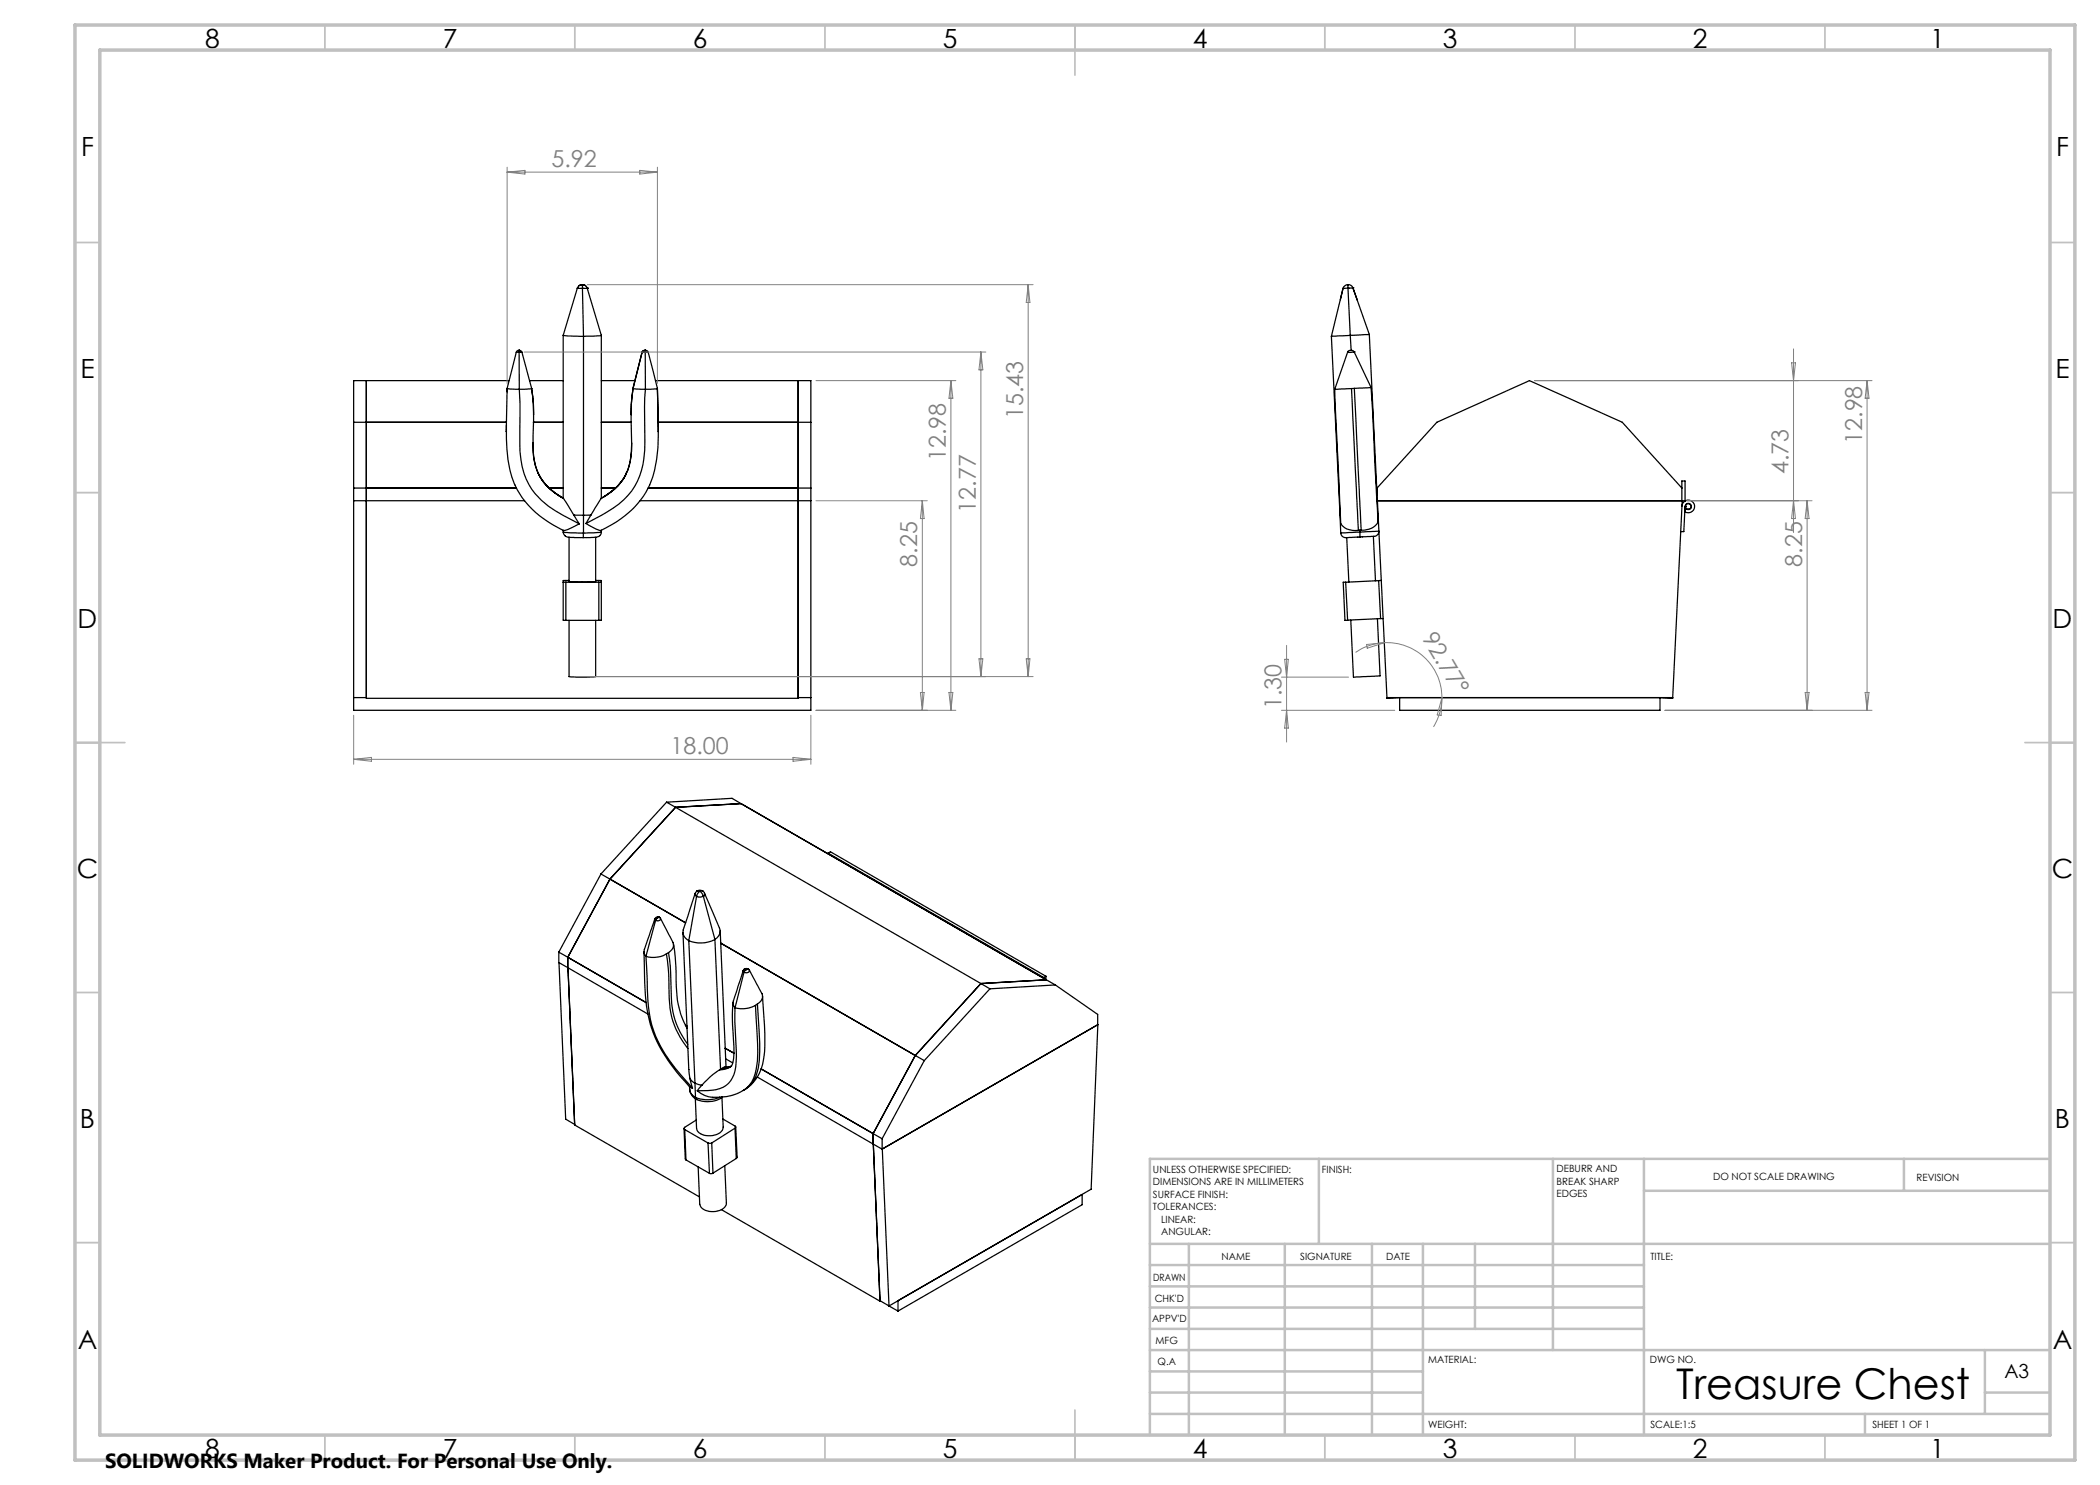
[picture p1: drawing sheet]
<svg xmlns="http://www.w3.org/2000/svg" width="420mm" height="297mm" viewBox="0 0 420 297" stroke-linecap="round" stroke-linejoin="round" font-family="sans-serif">
<g fill="none" stroke="#000" stroke-width=".25">
<path d="M115.5 57.6l1 .1M115.5 57.6h.1M115.5 57.6l-2.9 9.5M116.4 56.9a1 1 0 0 0-.9 .7M116.4 56.9h.1M116.5 56.9l-.7 .2M116.5 56.9h.1M116.5 56.9l.6 .2M116.5 56.9v.8M116.5 57.7h.1M116.5 56.9a1 1 0 0 1 .9 .7M116.5 57.7l.2 9.6"/>
<path d="M117.4 57.6h.1M117.4 57.6l-.9 .1M117.4 57.6l2.9 9.5M268.6 57.7h.1M268.6 57.7l-.5 2.2M268.6 57.7l-2.3 9.6M269.6 56.9h-.1a1.11 1.11 0 0 0-.9 .8M269.6 56.9v.7M269.6 56.9a.93 .93 0 0 1 1 .7M269.6 57.6l-1 .1M269.6 57.6h.1M269.6 57.6l.5 9.5"/>
<path d="M270.6 57.6h-1M270.6 57.6h.1M270.6 57.6l.9 2.4M270.6 57.6l3.3 9.3M73.3 76.1v63.6h86.3v-63.6M101.4 77.7l2.5 .2M101.4 77.7v3.6a52 52 0 0 0 .6 12.7l1 3M101.4 77.7v.7M101.8 76.1h-31.1v66h91.5v-66h-31.1M103.3 70.4l-1.9 7.3M103.8 70.1l-.4 .1-.1 .2M103.8 70.1l.5 .2 .1 .1"/>
<path d="M103.8 70.4h.1M103.8 70.1h.1M103.8 70.1v.3M103.8 70.4h-.5M103.8 70.4h.6M103.8 70.4l.1 7.5M103.9 77.9l.1 5.4a46.5 46.5 0 0 0 .4 10 13.3 13.3 0 0 0 6.7 8.9l4.8 2.6M104.4 70.4l1.9 7.3M105.9 76.1h6.7M106.3 77.7l-2.4 .2M106.3 77.7a56.4 56.4 0 0 1 .3 11.1 10.9 10.9 0 0 0 6.1 10.9M106.3 77.7l.4 3.2v2"/>
<path d="M106.3 77.7h.1M112.6 67.1l4.1 .2M112.6 67.1l.1 32.6M116.7 67.3v39.3M120.3 67.1l-3.6 .2M120.3 67.1v32.6M120.3 76.1h6.7M126.6 77.7l2.5 .2M126.6 77.7a56.4 56.4 0 0 0-.3 11.1 11.5 11.5 0 0 1-2.1 7.6 13.3 13.3 0 0 1-4 3.3M126.6 77.7l-.3 3.2-.1 2M126.6 77.7h.1M128.4 70.5h.1"/>
<path d="M128.4 70.4l-1.8 7.3M128.4 70.5l-1.8 7.2M128.9 70.1l-.4 .1-.1 .3M128.9 70.1h.1M129 70.1l.5 .1 .1 .3M129 70.1l-.4 .1-.2 .3M129 70.4h.1M129 70.4l-.6 .1M129 70.1v.3M129 70.1h.2h-.2M129 70.1h-.1M129 70.4l.6 .1"/>
<path d="M129 70.4l.1 7.5M129.1 77.9a87.6 87.6 0 0 0-.1 10.5 15.3 15.3 0 0 1-3.4 10.7 26.1 26.1 0 0 1-8.4 5.6M129.6 70.5l1.9 7.2M131.5 77.7l.1 2.8a55 55 0 0 1-.7 13.5 16.9 16.9 0 0 1-8.7 11l-2.1 1.1-.9-.3-2-1.1M131.5 77.7l-2.4 .2M131.5 77.7l.2 8.6M131.5 77.7h.1M266.3 67.3l1.7 35.7M266.9 77.9l1.2 26.8a3.3 3.3 0 0 0 3.6 1.4M269.5 70.4h.1M269.5 70.4l-2.6 7.5M270.1 67.1l-3.8 .2"/>
<path d="M270.1 67.1l.1 3M270.3 77.7l1.4 28.4M270.3 77.7l-3.4 .2M270.8 70.4h-1.3M270.8 70.4h.1M270.8 70.4a.83 .83 0 0 0-1.3 0M270.8 70.4l3.4 7.1M270.9 77.7l1.3 28.3M270.9 77.7h-.6M273.9 66.9l-3.8 .2M273.9 66.9l1.5 32.2M274.2 77.5l-3.3 .2"/>
<path d="M274.2 77.5l1.4 26.8a3.2 3.2 0 0 1-3.4 1.7M70.7 97.6h32.6M70.7 84.5h30.6M101.2 86.3h.1M101.3 85l-.1 1.3M103 97a18.9 18.9 0 0 0 9.8 9.1l.8-.2 2.3-1.1M106.6 88.5v.2a13.8 13.8 0 0 0 1 5.9M106.7 84.5h5.9M107.6 94.6a11 11 0 0 0 5.1 5.1 11.2 11.2 0 0 1-5.1-5.1zM109.9 97.6h2.7M112.7 99.7l2.1 3.3M120.2 99.7l-2 3.3"/>
<path d="M120.3 99.7h-.1M120.3 97.6h2.8M120.3 84.5h5.9M125.3 94.6a10.4 10.4 0 0 1-4.5 4.7M125.3 94.6a10.6 10.6 0 0 1-5.1 5.1M126.3 88.5l-.3 3.7-.7 2.4M129.6 97.6h32.6M131.6 84.5h30.6M131.7 86.3h.1M336.4 97.6l-12-13.1-18.5-8.4-18.5 8.4-12 13.1v2.6h61.6M70.7 100.2h34.2M112.6 106.4a1.47 1.47 0 0 0 1.9 1.1h1.5"/>
<path d="M112.6 106.4l4.1 .2M112.6 116.4h.6M112.6 106v.4M113.2 116.4v7.7M113.2 116.4h6.6M113.8 116.1h-1.2v7.9l.6 .1M113.8 107.5v8.8l1.8 .1 3.5-.1v-8.8M114.8 103l1.1 1.8M114.8 103h3.4M116.1 107.5h.5M116.6 107.5h.6M116.7 106.6l-.1 .9"/>
<path d="M118.2 103l-1 1.7M119.1 116.1h1.2v8h-.5M119.8 116.4h.5M119.8 116.4v7.7M120.3 106.4a1.29 1.29 0 0 1-1.6 1.1h-1.4M120.3 106.4l-3.6 .2M120.3 106v.4M128 100.2h34.2M268 103l.1 3.6M268 103h.1M268.1 106.6a1.34 1.34 0 0 0 1.7 .9l2.2-.1M269.1 116.4h-.5l.4 7.7 .5-.1"/>
<path d="M269.1 116.4l.4 7.6M269.3 107.5l.5 8.9M272 106.4l3.8-.2a1.26 1.26 0 0 1-1.6 1.1l-2.2 .1M272 106.4v1M272 106.4l-3.9 .2M272 106h.2M272 106l-.3 .1M272 106v.4M274.7 107.3l.4 8.9M275.5 100.2l1.9 39.3M275.5 102.7h.1M275.7 116.1l-6.6 .3"/>
<path d="M275.7 116.1l.4 7.6M276.3 116.1h-.6M336.4 101.2a1.27 1.27 0 0 1 1.5-1.2 1.27 1.27 0 0 1 .9 1.7 1.27 1.27 0 0 1-1.8 .7M336.4 100.2v-4h.6v4M336.4 100.2l-1.9 39.3M337 102.4h.1M337 101.3h.1M337 101.3l.1 .3M337 101.3a.63 .63 0 0 1 .9-.6 .63 .63 0 0 1 .2 1 .63 .63 0 0 1-1-.1M337 101.3l-.2 5h-.7M337.1 101.6l-.1 .8M70.7 139.5h2.6"/>
<path d="M113.2 124.1h6.6M113.8 124.1v11.2l1.4 .1 3.9-.1v-11.2M159.6 139.5h2.6M275.5 123.8l.5 11.4-1.2 .1-4.1 .1-.5-11.4M276.1 123.7h.5M276.1 123.7l-6.6 .3M277.4 139.5v.2l2.5-.2v2.6h52.1v-2.6l2.5 .2v-.2M277.4 139.5h57.1M120.2 174.8l1.8 1M120.2 174.8l-8.4 15.6M122 175.8l-8.4 15.6M122 175.8l15.1 8.8"/>
<path d="M133.3 160.4l1.8 1.1M133.3 160.4l-13.1 14.4M133.3 160.4l13.1-.7 1.8 1M135.1 161.5l-13.1 14.3M135.1 161.5l61.1 35.2M139 178.7l.1 .4 .2 .2M139 178.7l-1.9 5.8a2.91 2.91 0 0 0-.4 2.6l1.1 1M139.3 179.3h.1M139.3 179.3l-1.5 8.8M139.4 178.2l-.4 .5M139.4 178.2l.7-.2 .5 .2M139.4 178.2l.5 .1"/>
<path d="M139.9 178.3h.1M139.9 178.3l-.5 .7-.1 .3M140 178.3l.5-.1 .4 .4M140 178.3l.4 .3 .3 .6M140 178.3h.1M140.7 179.2l-.7 .2-.7-.1M140.7 179.2h.1M140.7 179.2l2.3 8.7M140.9 178.6l3 7a1.79 1.79 0 0 1-.9 2.3M140.9 178.6v.5l-.2 .1M148.2 160.7l61.1 35.3M148.2 160.7l-13.1 .8"/>
<path d="M165.6 170.6v.2M165.6 170.6l43.1 24.9M165.6 170.6l.5-.2 43.1 24.9M111.8 190.4l1.8 1M111.8 190.4v2.1l1.8 1M111.8 192.5l1.3 31.3 1.8 1.1M113.6 191.4v2.1M113.6 191.4l15.6 9.1M113.6 193.5l16 9.3M113.6 193.6l1.3 31.4 25 14.4M128.8 190.4a68.8 68.8 0 0 0 .8 12.7 26.9 26.9 0 0 0 7.3 13.1l1.1 1.2M129.2 191.3l.2 4.4a27.2 27.2 0 0 0 2.2 12.5 37.7 37.7 0 0 0 6.9 9.4"/>
<path d="M131 183.8l-1.7 5a2.22 2.22 0 0 0-.1 2.5M131.1 184h.1M131.1 184l-1.9 7.3M131.4 183.6l-.3 .4M131.6 183.5l.3-.1 .2 .3M131.6 183.5l-.2 .1M131.9 183.4a.53 .53 0 0 0-.7 0 .53 .53 0 0 0-.1 .6M132.1 183.7l2.2 4.2a1.66 1.66 0 0 1-.6 2.6M132.1 183.7a.55 .55 0 0 1-.4 .5 .55 .55 0 0 1-.6-.2M133.3 190.8a5.2 5.2 0 0 1-4.1 .5M133.3 190.8l.4 4a30.4 30.4 0 0 0 .9 9.5l.6 1.5 .8 1.7 1.6 2.2M133.7 190.5l.4 2.7 .1 5a16.4 16.4 0 0 0 3.3 10.7"/>
<path d="M133.7 190.5l-.4 .3M134.7 188.8a59.5 59.5 0 0 1 .6 9.4 17.1 17.1 0 0 0 2.1 7.5M136.6 186.5l1.2 27.4M137.8 188.1l1.2 28.5M143 187.9a6 6 0 0 1-5.2 .2M143 187.9l1.1 26M144 186.2l1.2 27.2M144.1 188.6l39 22.5M148.6 194.1l-1.6 5.2a1.96 1.96 0 0 0 0 2.3M148.6 194.2l.2 .2M148.8 194.4h.1M148.8 194.4l-1.8 7.2"/>
<path d="M148.8 193.8l-.2 .4M148.8 193.8h.3M149.1 194l-.3 .4M149.1 193.8v.2M149.4 193.8h.2l.3 .2M149.4 193.8l-.3 .2M149.4 193.8h-.3M149.6 193.8l-.4-.1-.4 .1M149.9 194l2.2 4.2a1.61 1.61 0 0 1-.6 2.6M149.9 194a.62 .62 0 0 1-.4 .6 .62 .62 0 0 1-.7-.2M152.5 199.2a64.2 64.2 0 0 1 .3 11.9 8.7 8.7 0 0 1-3.3 6.5M196.2 196.7l-13.1 14.4"/>
<path d="M196.2 196.7l1.8 1.1M198 197.8l-13.1 14.3M208.7 195.5v.1M209.2 195.3l-.5 .2M209.2 195.3v.6M209.3 196l-13.1 .7M209.3 196l1.8 1M211.1 197l-13.1 .8M211.1 197l8.4 5.9v2.1M137.1 205.1l.3 .1M137.8 213.9l.2 1.7M137.9 217.3v.5"/>
<path d="M137.9 217.9a2.6 2.6 0 0 0 1.4 2l-.2-.4M137.9 217.8v.2a1.99 1.99 0 0 0 1.2 1.5M138 215.6l.5 .7 .5 .3M138 215.6l.5 2M138 217.4l.5 .2M139 216.6l1.4 .5M139 216.6l.1 2.9M140.4 217.1l-.9 1.1M143.9 214a13.7 13.7 0 0 0-3.5 3.1M144 219.4a6.2 6.2 0 0 1-4.9 .1M144.1 213.9l-.2 .1M144.2 219.7a5.8 5.8 0 0 1-4.9 .2"/>
<path d="M144.3 213.7l-.2 .2M144.4 219.5l.2 5.9a2.06 2.06 0 0 1-2.1 1.7 2.72 2.72 0 0 1-3.2-1.3l-.2-6.1M144.5 219.4l-.4 .3 .2-.3M145 213.4l-.7 .3M145 209.7l1.8 .9M145.1 211.8l1.4 .8M146.2 213.3l-.6 .2-1.3 .2M146.3 213.2l-1.3 .2M146.6 200.5a61.4 61.4 0 0 0 .2 9.6 4.9 4.9 0 0 1-.6 3.2l-.1 .1a4.3 4.3 0 0 1-2.2 .6M147 201.6l.1 5.6a19.8 19.8 0 0 1-.3 7.7 4.9 4.9 0 0 1-5.2 3.2l-2.1 .1M148.7 218.1a10 10 0 0 1-7.7 1l-1.5-.9M151.1 201.1l-1.8 .6-1.2 .1-1.1-.2"/>
<path d="M151.1 201.1l.1 2.2a46.9 46.9 0 0 1 0 10.6 5.8 5.8 0 0 1-2.5 4.2M151.4 215.4l23.2 13.4M151.5 200.8l.1 2.2a46.9 46.9 0 0 1 .1 10.6 6 6 0 0 1-3 4.5M151.5 200.8l-.4 .3M152.2 213.8l22.4 12.9M183.1 211.1l-8.5 15.6M183.1 211.1l1.8 1M184.9 212.1l-8.5 15.6M219.5 205l-43.1 24.8M219.5 204.9h.1M219.6 204.9l-43.1 24.9 1.3 31.4M219.6 204.9l-1.4 32.9-40.4 23.4"/>
<path d="M136.8 225.7l.3 6.1 .1 .2M136.9 225.9l4.7 2.7M136.9 225.9l.3 6.1M137.2 232l4.7 2.7M139.2 224l-2.3 1.5-.1 .1 .1 .3M141.6 228.6h.7M141.6 228.6l.3 6.1M142.3 228.6l.3 6M142.6 234.6l-.7 .1M144.6 223.8l2.5 1.4v.3l-.1 .1M145 233.1l.3 7.5a1.97 1.97 0 0 1-2.1 1.7 2.66 2.66 0 0 1-3.3-1.5l-.3-7.4M147 225.6l-4.7 3"/>
<path d="M147 225.6l.2 6.1M147.1 225.4l.3 6.1-.2 .2M147.2 231.7l-4.6 2.9M174.6 226.7v2.1M174.6 226.7l1.8 1M174.6 228.8l1.8 1M174.7 228.8l1.3 31.4M176.4 227.7v2.1M144.3 241.9l31.7 18.3M176 260.1l1.8 1.1M176.1 260.2h-.1M177.8 261.2l1.8 1"/>
<path d="M179.6 260.1l36.8-21.2v2l-36.8 21.3z"/>
<circle cx="337.7" cy="101.3" r=".55"/>
</g>
<g fill="none" stroke="#808080" stroke-width=".2">
<path d="M101.4 33.4v43.3M101.4 34.4h30.1M101.4 34.4l3.6-.3v.7zM128 34.1l3.5 .3-3.5 .4zM131.5 33.4v43.3M117.5 56.9h89.1M205.6 56.9v78.4M205.6 56.9l.4 3.6h-.8zM104.8 70.4h92.4M163.2 76.1h28M190.2 76.1v66M190.2 76.1l.4 3.6h-.8z"/>
<path d="M196.2 70.4v64.9M196.2 70.4l.4 3.6h-.8zM306.9 76.1h67.5M358.3 72.6h.8l-.4 3.5zM358.7 69.8v36.7M373.4 76.1l.4 3.6h-.8zM373.4 76.1v66M163.2 100.2h22.3M184.5 100.2v41.9M184.5 100.2l.3 3.5h-.7zM337.4 100.2h25M358.7 100.2l.4 3.5h-.8z"/>
<path d="M361.4 100.2l.4 3.5h-.8zM361.4 100.2v41.9M117.5 135.3h89.1M184.1 138.5h.7l-.3 3.6zM189.8 138.5h.8l-.4 3.6zM195.8 131.8h.8l-.4 3.5zM205.2 131.8h.8l-.4 3.5zM256.3 135.4h13.4M256.9 131.9h.8l-.4 3.5zM257.3 129.1v19.3M273.3 128.9l3.6-.4-3.5 1.1zM276.9 128.5a11 11 0 0 1 11.5 11"/>
<path d="M276.9 128.5a11 11 0 0 0-5.8 2M288.4 139.5a11.4 11.4 0 0 1-1.7 5.9M288.4 139.5l-.2 3.6-.8-.1zM361 138.5h.8l-.4 3.6zM373 138.5h.8l-.4 3.6zM70.7 143v9.9M70.7 151.9h91.5M70.7 151.9l3.6-.4v.8zM158.6 151.5l3.6 .4-3.6 .4zM162.2 143v9.9M163.2 142.1h28M256.3 142.1h22.6"/>
<path d="M257.3 142.1l.4 3.5h-.8zM333 142.1h41.4"/>
</g>
<g fill="none" stroke="#c0c0c0" stroke-width=".35">
<path d="M65 5v5M115 5v5M165 5v5M215 5v10M265 5v5M315 5v5M365 5v5M15 48.5h5M410 48.5h5M15 98.5h5M410 98.5h5M15 148.5h10"/>
<path d="M405 148.5h10M15 198.5h5M410 198.5h5M15 248.5h5M410 248.5h5M65 287v5M115 287v5M165 287v5M215 282v10M265 287v5M315 287v5M365 287v5"/>
</g>
<g fill="none" stroke="#c0c0c0" stroke-width=".5">
<path d="M263.8 231.8v17M310.6 231.8v38.2M328.8 231.8v55.2M328.8 238.2h81.2M380.8 231.8v6.4M410 231.8h-180v55.2M230 248.8h180M230 257.3h98.8M230 253h98.8M237.8 248.8v38.2M257 248.8v38.2M274.4 248.8v38.2"/>
<path d="M284.6 248.8v38.2M295 248.8v17M230 265.8h98.8M230 261.5h98.8M230 278.5h54.6M230 274.3h54.6M230 270h180M397 278.5h13M397 270v12.8M230 282.8h180M373 282.8v4.2"/>
</g>
<path d="M15 5h400v287h-400zM20 10h390v277h-390z" fill="none" stroke="#c0c0c0" stroke-width=".7"/>
<text font-size="8.5" x="335.2" y="279.7">Treasure Chest</text>
<g font-size="5.3">
<text x="41" y="9.5">8</text>
<text x="88.5" y="9.5">7</text>
<text x="138.5" y="9.5">6</text>
<text x="188.5" y="9.5">5</text>
<text x="238.5" y="9.5">4</text>
<text x="288.5" y="9.5">3</text>
<text x="338.5" y="9.5">2</text>
<text x="386" y="9.5">1</text>
<text x="16.2" y="31.3">F</text>
<text x="411.2" y="31.3">F</text>
<text x="16.1" y="75.5">E</text>
<text x="411.1" y="75.5">E</text>
<text x="15.5" y="125.5">D</text>
<text x="410.5" y="125.5">D</text>
<text x="15.4" y="175.5">C</text>
<text x="410.4" y="175.5">C</text>
<text x="16" y="225.5">B</text>
<text x="411" y="225.5">B</text>
<text x="15.5" y="269.8">A</text>
<text x="410.5" y="269.8">A</text>
<text x="41" y="291.5">8</text>
<text x="88.5" y="291.5">7</text>
<text x="138.5" y="291.5">6</text>
<text x="188.5" y="291.5">5</text>
<text x="238.5" y="291.5">4</text>
<text x="288.5" y="291.5">3</text>
<text x="338.5" y="291.5">2</text>
<text x="386" y="291.5">1</text>
</g>
<g font-size="4.7" fill="#808080">
<text x="110.3" y="33.4">5.92</text>
<text x="204.6" y="83.8" transform="rotate(-90 204.6 83.8)">15.43</text>
<text x="372.4" y="88.8" transform="rotate(-90 372.4 88.8)">12.98</text>
<text x="189.2" y="92.2" transform="rotate(-90 189.2 92.2)">12.98</text>
<text x="357.7" y="94.9" transform="rotate(-90 357.7 94.9)">4.73</text>
<text x="195.2" y="102.5" transform="rotate(-90 195.2 102.5)">12.77</text>
<text x="183.5" y="113.3" transform="rotate(-90 183.5 113.3)">8.25</text>
<text x="360.4" y="113.3" transform="rotate(-90 360.4 113.3)">8.25</text>
<text x="284.3" y="127.6" transform="rotate(59 284.3 127.6)">92.77°</text>
<text x="256.3" y="141.9" transform="rotate(-90 256.3 141.9)">1.30</text>
<text x="134.1" y="150.8">18.00</text>
</g>
<text font-size="4.1" x="21" y="293.7">SOLIDWORKS Maker Product. For Personal Use Only.</text>
<text font-size="3.9" x="400.9" y="275.5">A3</text>
<g font-size="2">
<text x="230.6" y="234.6">UNLESS OTHERWISE SPECIFIED:</text>
<text x="230.6" y="237.1">DIMENSIONS ARE IN MILLIMETERS</text>
<text x="230.6" y="239.6">SURFACE FINISH:</text>
<text x="264.4" y="234.6">FINISH:</text>
<text x="311.3" y="234.5">DEBURR AND</text>
<text x="311.3" y="237">BREAK SHARP</text>
<text x="311.3" y="239.5">EDGES</text>
<text x="342.6" y="236">DO NOT SCALE DRAWING</text>
<text x="383.3" y="236.2">REVISION</text>
<text x="230.6" y="242.1">TOLERANCES:</text>
<text x="232.2" y="244.6">LINEAR:</text>
<text x="232.2" y="247.1">ANGULAR:</text>
<text x="244.3" y="252">NAME</text>
<text x="260" y="251.9">SIGNATURE</text>
<text x="277.2" y="251.9">DATE</text>
<text x="330.1" y="251.9">TITLE:</text>
<text x="230.6" y="256.1">DRAWN</text>
<text x="230.9" y="260.3">CHK'D</text>
<text x="230.4" y="264.4">APPV'D</text>
<text x="231.1" y="268.8">MFG</text>
<text x="231.5" y="273">Q.A</text>
<text x="285.6" y="272.5">MATERIAL:</text>
<text x="330" y="272.5">DWG NO.</text>
<text x="285.6" y="285.5">WEIGHT:</text>
<text x="330.1" y="285.6">SCALE:1:5</text>
<text x="374.5" y="285.6">SHEET 1 OF 1</text>
</g>
</svg>
